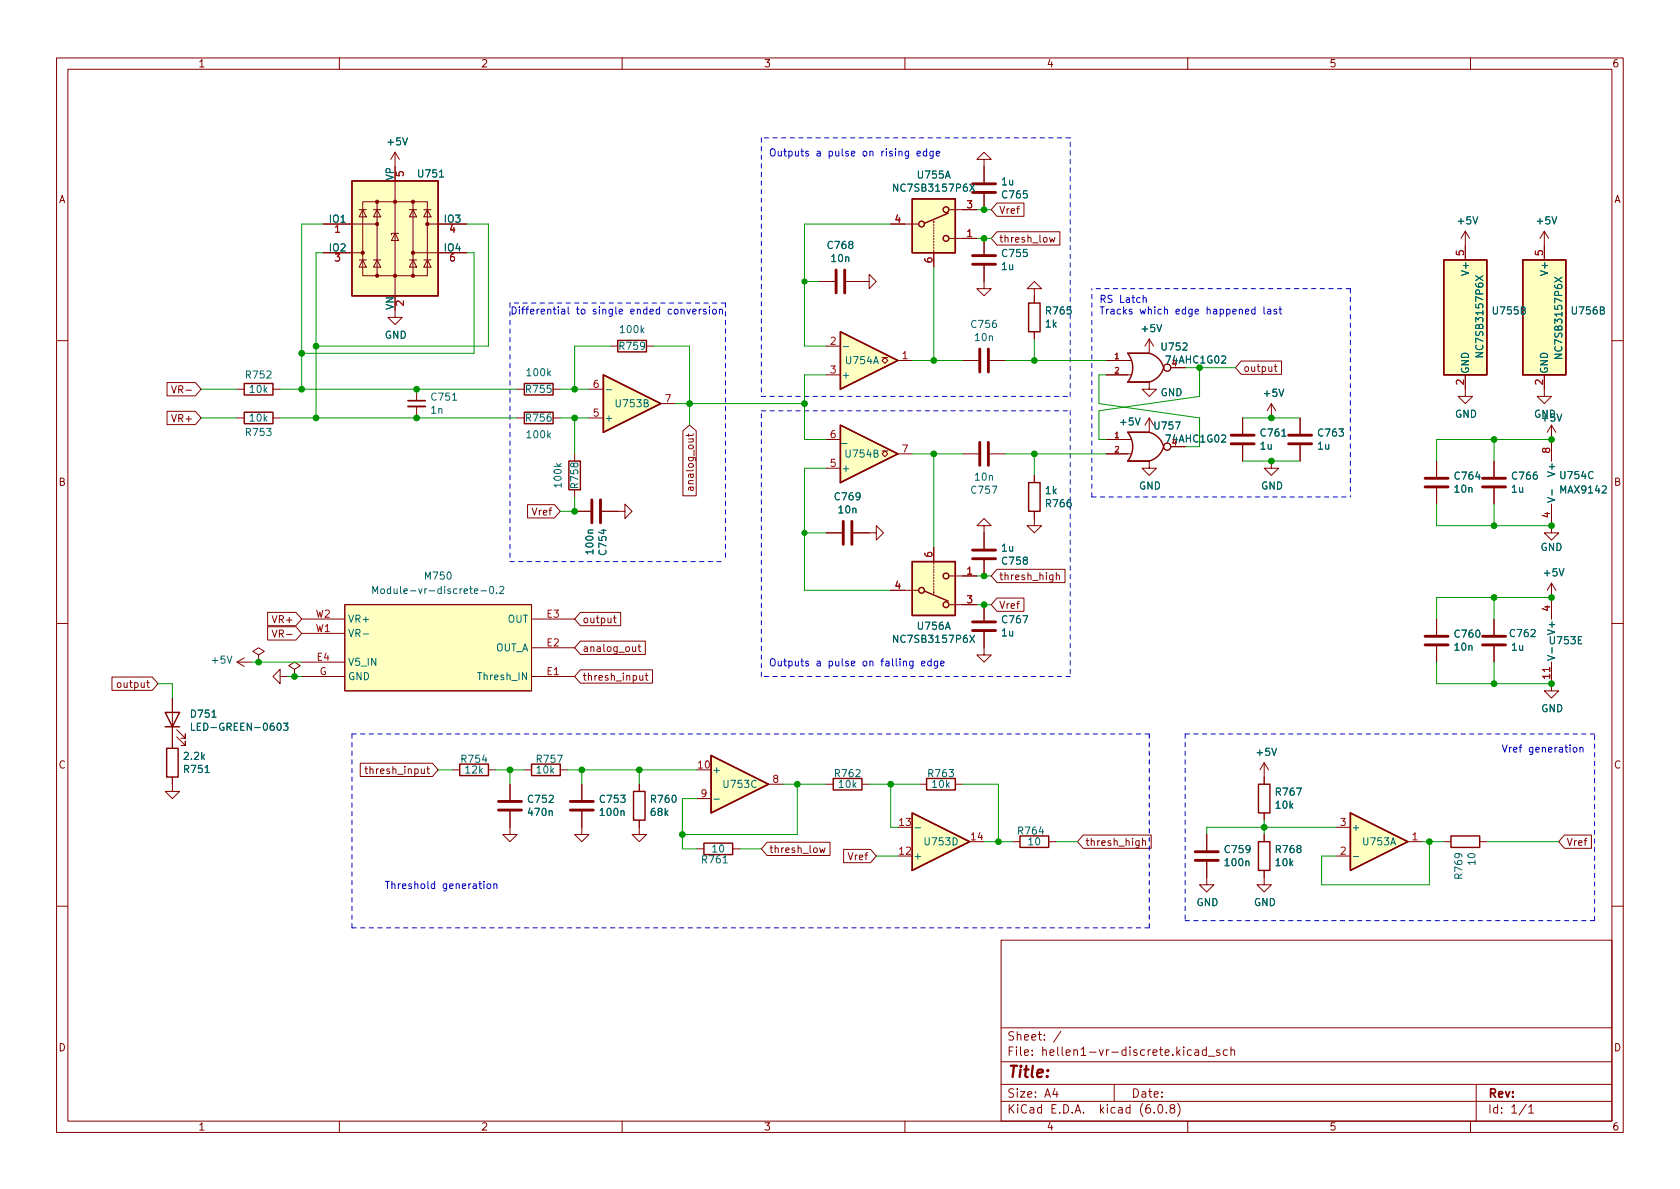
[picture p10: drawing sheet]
<svg xmlns="http://www.w3.org/2000/svg" width="297mm" height="210mm" viewBox="0 0 297 210" stroke-linecap="round" stroke-linejoin="round" font-family="sans-serif">
<g fill="none" stroke="#840000" stroke-width=".18">
<path d="M10 10.2h277v190.1h-277zM12 12.2h273v186.1h-273zM60 10.2v2M110 10.2v2M160 10.2v2M210 10.2v2M260 10.2v2M57.1 39.6h9.6M63.5 37.1h1.3M64.1 35.7h11.5v13.1h-11.5zM64.1 37.1l.7 1.2h-1.3zM66 37.1h1.3"/>
<path d="M66.7 37.1l.6 1.2h-1.3zM66.7 35.7v13.1M69.8 26.9v2.6M69.8 32v20.3M69.8 26.9l-.7 1.3M69.8 26.9l.8 1.3M72.4 37.1h1.3M73 37.1l.7 1.2h-1.3zM73 35.7v13.1M74.9 37.1h1.3M75.6 37.1l.6 1.2h-1.3zM75.6 39.6h6.9"/>
<path d="M157.5 39.6h4.8M165.1 39.1v.3M165.1 39.6v.3M167.9 37.1h4.8M174 28.2h1.3l-1.3-1.3-1.3 1.3h1.3v4.1M174 34.3v2.8M176.3 35.9h4.7v2.4h-4.7l-1-1.2zM57.1 44.7h7M63.5 46h1.3M64.1 46l.7 1.2h-1.3zM66 46h1.3M66.7 46l.6 1.2h-1.3z"/>
<path d="M69.8 41.3l.7 1.2h-1.3zM69.8 54.9v1.2h1.3l-1.3 1.3-1.2-1.3h1.2M70.5 41.3h-1.3v.2M72.4 46h1.3M73 46l.7 1.2h-1.3zM73 44.7h9.5M74.9 46h1.3M75.6 46l.6 1.2h-1.3zM144.8 49.8h2.8M149.6 49.8h4.1v1.2l1.2-1.2-1.2-1.3v1.3M165.1 40.1v.3M165.1 40.6v.3"/>
<path d="M165.1 41.1v.3M165.1 41.7v.2M165.1 42.2v.2M165.1 42.7v.2M165.1 43.2v.2M165.1 43.7v.2M165.1 44.2v3M167.9 42.2h4.8M174 47v4h-1.3l1.3 1.3 1.3-1.3h-1.3M174 42.2v2.8M176.3 41h11.1v2.3h-11.1l-1-1.1zM182.9 51h1.2l-1.2-1.2-1.3 1.2h1.3v2.6"/>
<path d="M182.9 58.7v1.2M185.6 42l.2 .8 .2-.6 .3 .6 .2-.8M203.2 59.9v2.6M203.2 59.9l-.8 1.3M203.2 59.9l.8 1.3M259.1 40.9l-.8 1.3M259.1 40.9v5.1M259.1 40.9l.7 1.3M273 40.9l-.7 1.3M273 40.9v5.1M273 40.9l.8 1.3M10 60.2h2"/>
<path d="M29.5 67.7h5l1.1 1.1-1.1 1.2h-5zM29.5 72.7h5l1.1 1.2-1.1 1.2h-5zM30.3 68.2l.5 1.3 .4-1.3M41.9 73.9h1.3M41.9 68.8h1.3M48.3 73.9h1.2M48.3 68.8h1.2M73.7 68.8v2.1M73.7 71.9v2M91.4 73.9h1.3M91.4 68.8h1.3M97.8 73.9h1.3"/>
<path d="M97.8 68.8h1.3M104.1 73.9h2.6M104.1 68.8h2.6M107.9 61.2h1.3M114.3 61.2h1.3M116.8 71.4h2.6M120.7 76.2l1.2-1 1.2 1v11.5h-2.4zM146 77.7h2.6M146 61.2h2.6M146 66.3h2.6M156 79.8h.5l-.5 .5 .5 .5 .5-.5-.5-.5h.5M156 63.2h.5l-.5 .5 .5 .6 .5-.6-.5-.5h.5"/>
<path d="M158.7 63.7h2.6M170.2 63.7h2.8M175 63.7h2.8M195.6 77.7h4.4M195.6 66.3h4.4M195.6 63.7h4.4M203.2 67.6v1.2h1.3l-1.3 1.3-1.3-1.3h1.3M203.2 73.9l-.8 1.3M203.2 73.9v2.5M203.2 73.9l.8 1.3M207 79h2.5M207 65h2.5"/>
<path d="M219.5 63.8h7.1v2.4h-7.1l-1.1-1.2zM219.7 73.9v2.8M219.7 78.7v2.8M224.8 71.4l-.8 1.2M224.8 71.4v2.5M224.8 71.4l.8 1.2M225.3 64.8h.5M225.5 64.4v1.1l.3 .2M229.9 73.9v2.8M229.9 78.7v2.8M259.1 66.3v3.8h1.2l-1.2 1.3-1.3-1.3h1.3M273 66.3v3.8h1.3l-1.3 1.3-1.2-1.3h1.2"/>
<path d="M274.3 75.2v6.3M274.3 75.2l-.7 1.2M274.3 75.2l.8 1.2M285 60.2h2M93.3 89.2h4.7l1.1 1.2-1.1 1.2h-4.7zM101.6 80.3v1.2M101.6 86.6v1.3M101.6 90.4h2.8M106.4 90.4h4.1v1.3l1.3-1.3-1.3-1.3v1.3M122 86.1l.1 .5 .2 .1 .3-.1-.1-.5M122.6 86.1l-.8 .1v.5M146 94.2h2.8"/>
<path d="M146 82.8h2.6M150.9 94.2h4v1.3l1.3-1.3-1.3-1.2v1.2M158.7 80.3h2.6M165.1 96.8v3M170.2 80.3h2.8M174 93h-1.3l1.3-1.3 1.3 1.3h-1.3v4M174 99.1v2.7M175 80.3h2.8M182.9 90.4v2.6h-1.3l1.3 1.2 1.2-1.2h-1.2M182.9 84.1v1.2M195.6 80.3h4.4M203.2 81.5v1.3h1.3l-1.3 1.3-1.3-1.3h1.3"/>
<path d="M224.8 81.5v1.3h1.3l-1.3 1.3-1.3-1.3h1.3M254 81.5v2.8M254 86.4v2.7M264.2 81.5v2.8M264.2 86.4v2.7M274.3 89.1v5.1h1.3l-1.3 1.3-1.3-1.3h1.3M10 110.2h2M19.8 119.7h7.1l1 1.2-1 1.2h-7.1zM41.9 117.1h2.5M41.9 117.1l1.3 .8M43.2 116.3l-1.3 .8M45.7 115.8l1-.6-1-.7-1 .7 1 .6v1.3"/>
<path d="M45.7 117.1h.1M47.3 110.8h5l1 1.2-1 1.2h-5zM47.3 108.3h5l1 1.2-1 1.1h-5zM48.1 111.4l.4 1.3 .5-1.3M49.5 119.6v1.3l-1.2-1.3 1.2-1.2v1.2h1.3M52.1 118.4l1-.7-1-.6-1 .6 1 .7v1.2M52.1 119.6h.1M53.3 119.6h7.7M53.3 109.5h7.7M53.3 117.1h7.7M53.3 112h7.7M61 106.9h33v15.3h-33z"/>
<path d="M94 119.6h7.6M94 114.5h7.6M94 109.5h7.6M102.6 118.5h12.8v2.3h-12.8l-1-1.2zM102.6 108.3h7.1v2.3h-7.1l-1-1.1zM102.6 113.4h11.5v2.3h-11.5l-1-1.2zM108.5 109.3h.4M108.6 108.9v1.1l.3 .1M111.8 114.4l.1 .8h.3l.2-.1M112.4 114.4v.8M112.8 114.4h.5M113 113.9v1.1l.3 .2"/>
<path d="M113.1 119.4l.1 .8 .3 .1 .2-.1M113.7 119.4v.9M114.1 119.4h.5M114.3 119v1.1l.3 .2M157.5 104.4h4.8M165.1 100.1v.2M165.1 100.6v.2M165.1 101.1v.2M165.1 101.6v.2M165.1 102.1v.3M165.1 102.6v.3M165.1 103.1v.3"/>
<path d="M165.1 103.6v.3M165.1 104.1v.3M165.1 104.6v.3M167.9 101.8h4.8M167.9 106.9h4.8M174 111.8v4h-1.3l1.3 1.3 1.3-1.3h-1.3M174 106.9v2.8M176.3 105.8h4.7v2.3h-4.7l-1-1.2zM176.3 100.7h12v2.3h-12l-1-1.2zM186.8 101.8l.2-.1h.3v.8M186.8 101.2v1.3M254 109.5v2.8"/>
<path d="M254 114.3v2.8M264.2 109.5v2.8M264.2 114.3v2.8M274.3 117.1v5.1h1.3l-1.3 1.2-1.3-1.2h1.3M274.3 103.1v6.4M274.3 103.1l-.7 1.3M274.3 103.1l.8 1.3M285 110.2h2M30.5 137.4v2.5h-1.3l1.3 1.3 1.2-1.3h-1.2M30.5 123.4v8.9M31.2 130.3l1.6 1.5v-.7v.7h-.8M31.2 129l1.6 1.6v-.8v.8h-.8"/>
<path d="M63.7 135h12.8l1 1.1-1 1.2h-12.8zM64.5 136h.5M64.7 135.5v1.1l.3 .2M75.5 136h.4M75.6 135.5v1.1l.3 .2M80 136.1h1.3M86.4 136.1h1.2M90.2 138.7v2.8M92.7 136.1h1.3M99.1 136.1h1.2M102.9 138.7v2.8M113 138.7v1.2"/>
<path d="M135.9 138.7h2.5M146 138.7h1.3M152.4 138.7h1.3M162.6 138.7h1.2M168.9 138.7h1.3M223.5 134.9v3.8M223.5 134.9l-.7 1.2M223.5 134.9l.8 1.2M90.2 143.5v4.1h-1.3l1.3 1.2 1.2-1.2h-1.2M102.9 143.5v4.1h-1.3l1.3 1.2 1.2-1.2h-1.2M113 145v2.6h-1.2l1.2 1.2 1.3-1.2h-1.3M123.2 141.2h2.5"/>
<path d="M123.2 150.1h1.3M129.5 150.1h1.3M135.6 148.9h11.2v2.4h-11.2l-1-1.2zM144.9 149.9l.3 .9 .2-.6 .2 .6 .3-.9M149.2 150.2h4.7l1 1.2-1 1.2h-4.7zM179.1 148.8h1.2M185.4 148.8h1.3M191.5 147.7h12v2.3h-12l-1-1.2zM202 148.8l.2-.1h.3l.1 .8M202 148.2v1.3M213.4 152.4v4.1h1.2l-1.2 1.2-1.3-1.2h1.3M213.4 147.6v2.8"/>
<path d="M223.5 153.9v2.6h1.3l-1.3 1.2-1.3-1.2h1.3M223.5 143.8v1.2M223.5 147.6v1.2M236.2 151.4h2.6M236.2 146.3h2.6M248.9 148.8h2.6M255.3 148.8h1.2M261.6 148.8h1.3M276.6 147.7h4.8v2.3h-4.8l-1-1.2zM10 160.2h2M177 166.3h108v32h-108zM285 160.2h2"/>
<path d="M60 198.3v2M110 198.3v2M160 198.3v2M177 194.8h108M177 191.8h108M177 187.8h108M177 181.8h108M186.5 192.5l-.4 1h1M186.9 193v1M187.6 182.4l-1.3 1.9M197 191.8v3M204.1 196.7v.1"/>
<path d="M204.9 195.4l.2-.1a.81 .81 0 0 1 .6 .7 .81 .81 0 0 1-.3 .8h-.2a.81 .81 0 0 1-.6-.6 .81 .81 0 0 1 .3-.8zM206.2 196.7v.1M207.1 196l-.2-.3v-.2l.2-.2 .5 .1 .1 .2-.1 .2-.6 .2-.1 .3v.4l.2 .1h.5l.1-.3-.1-.4-.2-.1M208.2 195.1a1.72 1.72 0 0 1 0 2.3M210 198.3v2M210.6 185.7l-.4-.1-.3 .3v.4l.2 .3h.5M211.3 185.7h.6v.9M211.9 186l-.5 .1a.29 .29 0 0 0-.2 .2 .29 .29 0 0 0 .2 .3h.5M213.3 185.7l-.4-.1-.3 .3v.4l.1 .3h.6M213.3 185.1v1.5M213.6 186.8h1.2M215.6 185.7l-.3-.1-.2 .2v.3l.5 .1v.4h-.5"/>
<path d="M217 185.7l-.4-.1-.3 .3v.4l.1 .3h.6M217.6 185.8l.3-.2 .3 .1 .1 .9M217.6 185.1v1.5M260 198.3v2M261 191.8v6.5M269.9 195.3l-1.3 1.9M270.3 195.8l.4-.5v1.5M270.3 196.8h.9"/>
<circle cx="206.4" cy="79" r=".63"/>
<circle cx="206.4" cy="65" r=".63"/>
</g>
<g fill="none" stroke="#840000" stroke-width=".25">
<path d="M62.2 32h15.3v20.3h-15.3zM161.3 35.2h7.6v9.5h-7.6zM167.6 37.7l-4.2 1.8M148.6 58.7l10.1 5-10.1 5.1zM181.9 53.6h2v5.1h-2zM255.3 46h7.6v20.3h-7.6zM269.2 46h7.7v20.3h-7.7zM43.2 72.9h5.1v2h-5.1zM43.2 67.8h5.1v2h-5.1zM92.7 67.8h5.1v2h-5.1zM92.7 72.9h5.1v2h-5.1zM106.7 66.3l10.1 5.1-10.1 5z"/>
<path d="M109.2 60.2h5.1v2h-5.1zM148.6 75.2l10.1 5.1-10.1 5zM199.4 76.4a4.1 4.1 0 0 1 0 5.1h3.8a3.7 3.7 0 0 0 2.5-2.5 3.6 3.6 0 0 0-2.5-2.6h-3.8M199.4 62.5h3.8a3.6 3.6 0 0 1 2.5 2.5 3.7 3.7 0 0 1-2.5 2.6h-3.8a4.1 4.1 0 0 0 0-5.1zM100.6 81.5h2v5.1h-2zM161.3 99.3h7.6v9.5h-7.6zM181.9 85.3h2v5.1h-2zM163.4 104.5l4.2 1.8M29.2 126h2.5l-1.2 2.5zM29.2 128.5h2.5M29.5 132.3h2v5.1h-2zM81.3 135.1h5.1v2.1h-5.1z"/>
<path d="M94 135.1h5.1v2.1h-5.1zM112 139.9h2v5.1h-2zM125.7 133.6l10.2 5.1-10.2 5.1zM147.3 137.7h5.1v2h-5.1zM163.8 137.7h5.1v2h-5.1zM222.5 138.7h2v5.1h-2zM124.5 149.1h5v2h-5zM161.3 143.8l10.1 5-10.1 5.1zM180.3 147.8h5.1v2.1h-5.1zM222.5 148.8h2v5.1h-2zM238.8 143.8l10.1 5-10.1 5.1zM256.5 147.8h5.1v2.1h-5.1z"/>
<circle cx="162.9" cy="39.6" r=".51"/>
<circle cx="167.3" cy="37.1" r=".51"/>
<circle cx="167.3" cy="42.2" r=".51"/>
<circle cx="162.9" cy="104.4" r=".51"/>
<circle cx="167.3" cy="106.9" r=".51"/>
<circle cx="167.3" cy="101.8" r=".51"/>
</g>
<g fill="none" stroke="#006464" stroke-width=".18">
<path d="M171.5 32.5l.8 1.3M172.3 32.5l-.8 1.3M260.9 48.8l1.3 .8M262.2 48.8l-1.3 .8M274.9 49l1.3 .9M276.2 49l-1.3 .9M107.2 68.9h1M149.1 61.3h1M274.4 86.6v1M64.2 112.1h1M65.9 105v-1.3l.4 .9 .5-.9v1.3M67.4 104.2l.2-.1 .3 .1 .1 .5-.1 .2-.3 .1-.2-.2z"/>
<path d="M86.7 103.8l.1-.1a.68 .68 0 0 1 .5 .6 .68 .68 0 0 1-.5 .7l-.1-.2-.2-.3zM87.8 104.8v.2M88.4 103.8l.4-.1 .3 .4-.8 .9h.8M171.5 112.3l.8 1.3M172.3 112.3l-.8 1.3M274.4 114.5v1M33.9 127.9v1.2h.6M50.1 127.9h.8l-.4 .5 .4 .1v.5l-.2 .1-.6-.1M126.2 141.3h1M161.8 146.4h1M239.3 151.5h.9"/>
</g>
<g fill="#ffffc2" stroke="#ffffc2" stroke-width=".18">
<path d="M61 106.9h33v15.3h-33z"/>
<path d="M238.8 143.8l10.1 5-10.1 5.1z"/>
<path d="M148.6 75.2l10.1 5.1-10.1 5z"/>
<path d="M125.7 133.6l10.2 5.1-10.2 5.1z"/>
<path d="M161.3 143.8l10.1 5-10.1 5.1z"/>
<path d="M106.7 66.3l10.1 5.1-10.1 5z"/>
<path d="M161.3 99.3h7.6v9.5h-7.6z"/>
<path d="M269.2 46h7.7v20.3h-7.7z"/>
<path d="M255.3 46h7.6v20.3h-7.6z"/>
<path d="M199.4 81.5h3.8z"/>
<path d="M199.4 76.4h3.8z"/>
<path d="M199.4 67.6h3.8z"/>
<path d="M199.4 62.5h3.8z"/>
<path d="M161.3 35.2h7.6v9.5h-7.6z"/>
<path d="M148.6 58.7l10.1 5-10.1 5.1z"/>
<path d="M62.2 32h15.3v20.3h-15.3z"/>
</g>
<g fill="none" stroke="#840000" stroke-width=".51">
<path d="M172 32.5h4M172 34h4M147.8 47.7v4.1M149.4 47.7v4.1M172 46.7h4M172 45.2h4M173.2 61.7v4.1M173.2 78.2v4.1M174.8 61.7v4.1M174.8 78.2v4.1M217.7 78.5h4M217.7 77h4"/>
<path d="M227.8 78.5h4.1M227.8 77h4.1M104.6 88.4v4.1M106.2 88.4v4.1M149.1 92.2v4.1M150.6 92.2v4.1M172 97.3h4M172 98.8h4M252 86.1h4M252 84.6h4M262.1 86.1h4.1M262.1 84.6h4.1"/>
<path d="M172 111.5h4M172 110h4M252 114h4M252 112.5h4M262.1 114h4.1M262.1 112.5h4.1M88.1 143.3h4.1M88.1 141.7h4.1M100.8 143.3h4.1M100.8 141.7h4.1M211.3 152.1h4.1M211.3 150.6h4.1"/>
</g>
<path d="M72.1 71.9h3.1" fill="none" stroke="#840000" stroke-width=".33"/>
<path d="M72.1 70.9h3.1" fill="none" stroke="#840000" stroke-width=".3"/>
<g fill="#840000" stroke="#840000" stroke-width=".18">
<circle cx="64.1" cy="44.7" r=".28"/>
<circle cx="66.7" cy="48.8" r=".28"/>
<circle cx="66.7" cy="39.6" r=".28"/>
<circle cx="66.7" cy="35.7" r=".28"/>
<circle cx="69.8" cy="48.8" r=".28"/>
<circle cx="69.8" cy="35.7" r=".28"/>
<circle cx="73" cy="48.8" r=".28"/>
<circle cx="73" cy="44.7" r=".28"/>
<circle cx="73" cy="35.7" r=".28"/>
<circle cx="75.6" cy="39.6" r=".28"/>
</g>
<g fill="none" stroke="#0000c2" stroke-width=".18">
<path d="M160.6 26.7v1.1l-.2 .2h-.3M160.6 26.8l-.3-.1-.3 .3 .2 .5h.4M162.2 27.2l.6-.2-.1-.2-.4-.1-.1 .2v.6h.5M163.8 26.8l-.3-.1-.3 .3 .2 .5h.4M163.8 26.3v1.3M165 26.7v1.1l-.2 .2h-.3M165 26.8l-.4-.1-.2 .3 .1 .5h.5M165.5 27.2l.6-.2v-.2l-.4-.1-.2 .2 .1 .6h.5M120.4 54.8l.2-.1h.3l.1 .8M121.5 54.7l.3 .8 .3-.8M122.5 55.1l.6-.1-.1-.3h-.3l-.2 .2v.6h.5M123.6 54.7v.8"/>
<path d="M124 54.7l-.4 .2M124.8 54.7h-.3l-.1 .2v.1l.4 .2v.3h-.4M125.4 54.3v.1M125.4 54.7v.8M126.1 54.7h.3l.3 .2v.4l-.3 .2h-.3l-.1-.2zM127.2 54.8l.2-.1h.3v.8M127.2 54.7v.8M202.1 52.8l.2-.2 .3 .1 .1 .8M202.1 52.2v1.3M221.9 54.7h-.4l-.2 .2 .1 .6h.5M221.9 54.3v1.2M223.5 54.3v1l.2 .2"/>
<path d="M224.1 54.7h.5l.1 .8M224.7 55h-.4l-.2 .2 .2 .3h.4M225.7 54.7h-.3l-.2 .2 .1 .1 .4 .2v.3h-.5M226.1 54.7h.5M226.3 54.3v1l.3 .2M161.4 116.9v1l-.2 .3-.3-.1M161.4 117l-.3-.1-.3 .3 .1 .5h.5M162.9 117.3l.6-.1v-.2l-.4-.1-.2 .2 .1 .6h.5M164.6 117l-.3-.1-.3 .3 .1 .5h.5M164.6 116.5v1.3M165.8 116.9v1l-.3 .3-.3-.1M165.8 117l-.4-.1-.2 .3 .1 .5h.5"/>
<path d="M166.3 117.3l.6-.1v-.2l-.4-.1-.2 .2 .1 .6h.5M278.2 132.3l.2-.1 .3 .1 .1 .5-.1 .1-.3 .1-.2-.1zM279.4 132.3l.1-.1h.3l.1 .8M279.4 132.2v.8M85.6 155.9v.1M85.6 156.3v.8M86.2 156.3h.3l.3 .2v.4l-.3 .2h-.3l-.1-.2zM87.3 156.4l.2-.1h.3l.1 .8M87.3 156.3v.8"/>
</g>
<g fill="none" stroke="#0000c2" stroke-width=".18" stroke-dasharray=".8 .8">
<path d="M134.6 24.4v45.7M189.2 24.4h-54.6M90.2 53.6v45.7M128.3 53.6v45.7M128.3 53.6h-38.1M238.8 51v36.9M238.8 51h-45.8M134.6 72.6h54.6M134.6 70.1h54.6M189.2 70.1v-45.7M189.2 72.6v47M90.2 99.3h38.1"/>
<path d="M193 87.9v-36.9M193 87.9h45.8M134.6 119.6v-47M189.2 119.6h-54.6M62.2 129.8h141M203.2 129.8v34.3M209.5 129.8v33M281.9 129.8h-72.4M62.2 164.1v-34.3M62.2 164.1h141M209.5 162.8h72.4M281.9 162.8v-33"/>
</g>
<g fill="none" stroke="#009600" stroke-width=".18">
<path d="M57.1 39.6h-3.8v29.2M82.5 39.6h3.9v21.6h-30.5M157.5 39.6h-15.3v21.6h3.8M172.7 37.1h2.6M57.1 44.7h-1.2v29.2M82.5 44.7h1.3v17.8h-30.5M142.2 49.8h2.6M165.1 47.2v16.5M172.7 42.2h2.6M182.9 59.9v3.8M35.6 68.8h6.3M35.6 73.9h6.3"/>
<path d="M49.5 68.8h41.9M49.5 73.9h41.9M99.1 68.8h5M99.1 73.9h5M101.6 73.9v6.4M107.9 61.2h-6.3v7.6M115.6 61.2h6.3v14M119.4 71.4h22.8M146 66.3h-3.8v11.4h3.8M161.3 63.7h8.9M177.8 63.7h17.8M195.6 66.3h-1.3v5.1l17.8 2.5v5.1h-2.6"/>
<path d="M209.5 65h8.9M212.1 65v5.1l-17.8 2.5v5.1h1.3M219.7 73.9h10.2M264.2 77.7v3.8M274.3 77.7h-20.3v3.8M101.6 87.9v2.5h-2.5M142.2 94.2h3.8M146 82.8h-3.8v21.6h15.3M161.3 80.3h8.9M165.1 80.3v16.5M177.8 80.3h17.8M182.9 80.3v3.8"/>
<path d="M219.7 81.5h10.2M254 89.1v3.9h20.3M264.2 89.1v3.9M44.4 117.1h8.9M50.8 119.6h2.5M172.7 101.8h2.6M172.7 106.9h2.6M254 117.1v3.8h20.3M264.2 105.7v3.8M264.2 117.1v3.8M274.3 105.7h-20.3v3.8M27.9 120.9h2.6v2.5"/>
<path d="M77.5 136.1h2.5M87.6 136.1h5.1M90.2 136.1v2.6M100.3 136.1h22.9M102.9 136.1v2.6M113 136.1v2.6M138.4 138.7h7.6M141 138.7v8.9h-20.4M153.7 138.7h8.9M157.5 138.7v7.6h1.2M170.2 138.7h6.3v10.1M123.2 141.2h-2.6v8.9h2.6"/>
<path d="M130.8 150.1h3.8M154.9 151.4h3.8M174 148.8h5.1M186.7 148.8h3.8M223.5 145v2.6M236.2 146.3h-22.8v1.3M251.5 148.8h3.8M252.7 148.8v7.7h-19v-5.1h2.5M262.9 148.8h12.7"/>
</g>
<g fill="#009600" stroke="#009600" stroke-width=".18">
<circle cx="55.9" cy="73.9" r=".51"/>
<circle cx="45.7" cy="117.1" r=".51"/>
<circle cx="52.1" cy="119.6" r=".51"/>
<circle cx="90.2" cy="136.1" r=".51"/>
<circle cx="120.7" cy="147.6" r=".51"/>
<circle cx="101.6" cy="68.8" r=".51"/>
<circle cx="121.9" cy="71.4" r=".51"/>
<circle cx="102.9" cy="136.1" r=".51"/>
<circle cx="113" cy="136.1" r=".51"/>
<circle cx="101.6" cy="90.4" r=".51"/>
<circle cx="73.7" cy="68.8" r=".51"/>
<circle cx="73.7" cy="73.9" r=".51"/>
<circle cx="53.3" cy="68.8" r=".51"/>
<circle cx="55.9" cy="61.2" r=".51"/>
<circle cx="53.3" cy="62.5" r=".51"/>
<circle cx="101.6" cy="73.9" r=".51"/>
<circle cx="176.5" cy="148.8" r=".51"/>
<circle cx="157.5" cy="138.7" r=".51"/>
<circle cx="141" cy="138.7" r=".51"/>
<circle cx="274.3" cy="93" r=".51"/>
<circle cx="274.3" cy="105.7" r=".51"/>
<circle cx="264.2" cy="93" r=".51"/>
<circle cx="224.8" cy="73.9" r=".51"/>
<circle cx="224.8" cy="81.5" r=".51"/>
<circle cx="274.3" cy="77.7" r=".51"/>
<circle cx="264.2" cy="77.7" r=".51"/>
<circle cx="264.2" cy="105.7" r=".51"/>
<circle cx="142.2" cy="94.2" r=".46"/>
<circle cx="174" cy="106.9" r=".51"/>
<circle cx="174" cy="101.8" r=".51"/>
<circle cx="142.2" cy="71.4" r=".51"/>
<circle cx="182.9" cy="80.3" r=".51"/>
<circle cx="142.2" cy="49.8" r=".46"/>
<circle cx="165.1" cy="80.3" r=".51"/>
<circle cx="264.2" cy="120.9" r=".51"/>
<circle cx="274.3" cy="120.9" r=".51"/>
<circle cx="252.7" cy="148.8" r=".51"/>
<circle cx="223.5" cy="146.3" r=".51"/>
<circle cx="174" cy="37.1" r=".51"/>
<circle cx="174" cy="42.2" r=".51"/>
<circle cx="165.1" cy="63.7" r=".51"/>
<circle cx="182.9" cy="63.7" r=".51"/>
<circle cx="212.1" cy="65" r=".51"/>
</g>
<text font-size="2.8" fill="#840000" x="178" y="190.6">Title:</text>
<g font-size="2.1" fill="#840000">
<text x="178" y="184">Sheet: /</text>
<text x="178" y="186.7">File: hellen1-vr-discrete.kicad_sch</text>
<text x="178" y="196.9">KiCad E.D.A. kicad (6.0.8)</text>
<text x="178" y="194.1">Size: A4</text>
<text x="200" y="194.1">Date:</text>
<text x="263" y="194.1">Rev:</text>
<text x="263" y="196.9">Id: 1/1</text>
</g>
<g font-size="1.8" fill="#840000">
<text x="35" y="11.9">1</text>
<text x="85" y="11.9">2</text>
<text x="135" y="11.9">3</text>
<text x="185" y="11.9">4</text>
<text x="235" y="11.9">5</text>
<text x="285" y="11.9">6</text>
<text x="10.3" y="35.9">A</text>
<text x="285.3" y="35.9">A</text>
<text x="176.6" y="37.8">Vref</text>
<text x="176.6" y="42.9">thresh_low</text>
<text x="219.8" y="65.7">output</text>
<text x="31.2" y="69.6">VR-</text>
<text x="30.7" y="74.6">VR+</text>
<text x="10.3" y="85.9">B</text>
<text x="122.6" y="85.9" transform="rotate(-90 122.6 85.9)">analog_out</text>
<text x="285.3" y="85.9">B</text>
<text x="94.3" y="91.1">Vref</text>
<text x="176.6" y="107.7">Vref</text>
<text x="176.6" y="102.6">thresh_high</text>
<text x="48.5" y="110.2">VR+</text>
<text x="49" y="112.7">VR-</text>
<text x="102.9" y="110.2">output</text>
<text x="102.9" y="115.3">analog_out</text>
<text x="21.1" y="121.6">output</text>
<text x="102.9" y="120.4">thresh_input</text>
<text x="10.3" y="135.9">C</text>
<text x="65.4" y="136.9">thresh_input</text>
<text x="285.3" y="135.9">C</text>
<text x="191.8" y="149.6">thresh_high</text>
<text x="276.9" y="149.6">Vref</text>
<text x="136" y="150.8">thresh_low</text>
<text x="150.2" y="152.1">Vref</text>
<text x="10.3" y="185.9">D</text>
<text x="285.3" y="185.9">D</text>
<text x="35" y="199.9">1</text>
<text x="85" y="199.9">2</text>
<text x="135" y="199.9">3</text>
<text x="185" y="199.9">4</text>
<text x="235" y="199.9">5</text>
<text x="285" y="199.9">6</text>
</g>
<g font-size="1.8" fill="#006464">
<text x="68.6" y="25.7">+5V</text>
<text x="69.6" y="31.9" transform="rotate(-90 69.6 31.9)">VP</text>
<text x="74.1" y="31.4">U751</text>
<text x="158.5" y="33.9">NC7SB3157P6X</text>
<text x="162.3" y="31.6">U755A</text>
<text x="177.1" y="32.8">1u</text>
<text x="177.3" y="35.1">C765</text>
<text x="58.3" y="39.4">IO1</text>
<text x="78.6" y="39.4">IO3</text>
<text x="257.9" y="39.7">+5V</text>
<text x="271.8" y="39.7">+5V</text>
<text x="58.3" y="44.4">IO2</text>
<text x="78.6" y="44.4">IO4</text>
<text x="146.5" y="44">C768</text>
<text x="147.1" y="46.3">10n</text>
<text x="177.1" y="47.7">1u</text>
<text x="177.3" y="45.4">C755</text>
<text x="259.7" y="48.3" transform="rotate(-90 259.7 48.3)">V+</text>
<text x="273.7" y="48.3" transform="rotate(-90 273.7 48.3)">V+</text>
<text x="68" y="59.9">GND</text>
<text x="69.6" y="54.8" transform="rotate(-90 69.6 54.8)">VN</text>
<text x="109.8" y="58.9">100k</text>
<text x="171.9" y="58">C756</text>
<text x="184.9" y="57.9">1k</text>
<text x="185.1" y="55.6">R765</text>
<text x="202" y="58.7">+5V</text>
<text x="264.1" y="55.6">U755B</text>
<text x="278.1" y="55.6">U756B</text>
<text x="109.6" y="61.8">R759</text>
<text x="149.6" y="64.4">U754A</text>
<text x="172.5" y="60.3">10n</text>
<text x="205.5" y="62">U752</text>
<text x="206.4" y="64.3">74AHC1G02</text>
<text x="262.3" y="62.6" transform="rotate(-90 262.3 62.6)">NC7SB3157P6X</text>
<text x="276.2" y="62.9" transform="rotate(-90 276.2 62.9)">NC7SB3157P6X</text>
<text x="43.6" y="66.9">R752</text>
<text x="44.2" y="69.5">10k</text>
<text x="76.4" y="70.8">C751</text>
<text x="93.1" y="69.5">R755</text>
<text x="93.3" y="66.5">100k</text>
<text x="148.7" y="66.9">+</text>
<text x="205.2" y="70">GND</text>
<text x="223.6" y="70.1">+5V</text>
<text x="259.7" y="66.2" transform="rotate(-90 259.7 66.2)">GND</text>
<text x="273.7" y="66.2" transform="rotate(-90 273.7 66.2)">GND</text>
<text x="43.6" y="77.1">R753</text>
<text x="44.2" y="74.5">10k</text>
<text x="76.2" y="73.1">1n</text>
<text x="93.1" y="74.5">R756</text>
<text x="93.3" y="77.5">100k</text>
<text x="106.8" y="74.5">+</text>
<text x="109" y="72">U753B</text>
<text x="198.2" y="75.2">+5V</text>
<text x="204.3" y="75.9">U757</text>
<text x="223" y="77.2">C761</text>
<text x="233.2" y="77.2">C763</text>
<text x="257.2" y="73.9">GND</text>
<text x="271.2" y="73.9">GND</text>
<text x="272.7" y="74.5">+5V</text>
<text x="148.7" y="83.4">+</text>
<text x="148.7" y="78.4">_</text>
<text x="149.6" y="80.9">U754B</text>
<text x="206.4" y="78.2">74AHC1G02</text>
<text x="222.9" y="79.5">1u</text>
<text x="233" y="79.5">1u</text>
<text x="275" y="83.9" transform="rotate(-90 275 83.9)">V+</text>
<text x="99.3" y="86" transform="rotate(-90 99.3 86)">100k</text>
<text x="102.2" y="86.2" transform="rotate(-90 102.2 86.2)">R758</text>
<text x="147.7" y="88.5">C769</text>
<text x="171.9" y="87.3">C757</text>
<text x="172.5" y="85">10n</text>
<text x="184.9" y="87.4">1k</text>
<text x="185.1" y="89.7">R766</text>
<text x="201.4" y="86.6">GND</text>
<text x="223" y="86.6">GND</text>
<text x="257.3" y="87.1">10n</text>
<text x="257.3" y="84.8">C764</text>
<text x="267.3" y="87.1">1u</text>
<text x="267.5" y="84.8">C766</text>
<text x="275" y="89" transform="rotate(-90 275 89)">V-</text>
<text x="276" y="84.7">U754C</text>
<text x="276" y="87.2">MAX9142</text>
<text x="148.3" y="90.8">10n</text>
<text x="104.9" y="97.8" transform="rotate(-90 104.9 97.8)">100n</text>
<text x="107.2" y="98" transform="rotate(-90 107.2 98)">C754</text>
<text x="177.1" y="97.5">1u</text>
<text x="177.3" y="99.8">C758</text>
<text x="272.4" y="97.4">GND</text>
<text x="273.1" y="101.9">+5V</text>
<text x="68" y="105">Module-vr-discrete-0.2</text>
<text x="75.3" y="102.5">M750</text>
<text x="61.5" y="112.6">VR-</text>
<text x="61.5" y="110.1">VR+</text>
<text x="89.7" y="110.1">OUT</text>
<text x="158.5" y="113.7">NC7SB3157P6X</text>
<text x="162.3" y="111.3">U756A</text>
<text x="177.1" y="112.5">1u</text>
<text x="177.3" y="110.2">C767</text>
<text x="257.3" y="112.7">C760</text>
<text x="267.1" y="112.6">C762</text>
<text x="274.2" y="113.9">U753E</text>
<text x="275" y="111.8" transform="rotate(-90 275 111.8)">V+</text>
<text x="37.6" y="117.3">+5V</text>
<text x="61.5" y="117.7">V5_IN</text>
<text x="87.5" y="115.2">OUT_A</text>
<text x="257.3" y="115.1">10n</text>
<text x="267.3" y="115.1">1u</text>
<text x="275" y="117" transform="rotate(-90 275 117)">V-</text>
<text x="61.5" y="120.3">GND</text>
<text x="84.8" y="120.3">Thresh_IN</text>
<text x="272.5" y="125.9">GND</text>
<text x="33.9" y="126.9">D751</text>
<text x="34.9" y="129.2">LED-GREEN-0603</text>
<text x="32.6" y="134.4">2.2k</text>
<text x="32.7" y="136.7">R751</text>
<text x="81.7" y="134.9">R754</text>
<text x="82.3" y="136.8">12k</text>
<text x="94.9" y="136.8">10k</text>
<text x="95" y="134.9">R757</text>
<text x="125.9" y="136.8">+</text>
<text x="147.7" y="137.4">R762</text>
<text x="164.3" y="137.4">R763</text>
<text x="222.3" y="133.6">+5V</text>
<text x="93.5" y="142">C752</text>
<text x="106.2" y="142">C753</text>
<text x="115.2" y="142">R760</text>
<text x="128.1" y="139.3">U753C</text>
<text x="148.4" y="139.3">10k</text>
<text x="164.9" y="139.3">10k</text>
<text x="225.6" y="143">10k</text>
<text x="225.7" y="140.7">R767</text>
<text x="93.5" y="144.3">470n</text>
<text x="106.2" y="144.3">100n</text>
<text x="115.1" y="144.3">68k</text>
<text x="163.6" y="149.5">U753D</text>
<text x="180.1" y="147.6">R764</text>
<text x="181.9" y="149.5">10</text>
<text x="238.9" y="146.9">+</text>
<text x="241.1" y="149.5">U753A</text>
<text x="124.3" y="152.6">R761</text>
<text x="126" y="150.7">10</text>
<text x="161.4" y="152">+</text>
<text x="216.7" y="150.8">C759</text>
<text x="216.7" y="153.2">100n</text>
<text x="225.6" y="153.2">10k</text>
<text x="225.7" y="150.8">R768</text>
<text x="258.5" y="155.3" transform="rotate(-90 258.5 155.3)">R769</text>
<text x="260.9" y="152.9" transform="rotate(-90 260.9 152.9)">10</text>
<text x="211.5" y="160.2">GND</text>
<text x="221.7" y="160.2">GND</text>
</g>
<g font-size="1.8" fill="#0000c2">
<text x="135.9" y="27.6">Outputs a pulse on rising edge</text>
<text x="194.3" y="53.5">RS Latch</text>
<text x="90.2" y="55.6">Differential to single ended conversion</text>
<text x="194.3" y="55.6">Tracks which edge happened last</text>
<text x="135.9" y="117.8">Outputs a pulse on falling edge</text>
<text x="265.4" y="133.1">Vref generation</text>
<text x="67.9" y="157.2">Threshold generation</text>
</g>
<g font-size="1.8" fill="#a90000">
<text x="71.4" y="31.2" transform="rotate(-90 71.4 31.2)">5</text>
<text x="59.2" y="41.1">1</text>
<text x="79.5" y="41.1">4</text>
<text x="158.3" y="39.4">4</text>
<text x="171" y="41.9">1</text>
<text x="171" y="36.8">3</text>
<text x="59.2" y="46.2">3</text>
<text x="79.5" y="46.2">6</text>
<text x="164.8" y="46.5" transform="rotate(-90 164.8 46.5)">6</text>
<text x="258.8" y="45.2" transform="rotate(-90 258.8 45.2)">5</text>
<text x="272.8" y="45.2" transform="rotate(-90 272.8 45.2)">5</text>
<text x="71.4" y="54.1" transform="rotate(-90 71.4 54.1)">2</text>
<text x="146.8" y="61">2</text>
<text x="159.5" y="63.5">1</text>
<text x="104.9" y="68.6">6</text>
<text x="117.6" y="71.1">7</text>
<text x="146.8" y="66">3</text>
<text x="258.8" y="68.1" transform="rotate(-90 258.8 68.1)">2</text>
<text x="272.8" y="68.1" transform="rotate(-90 272.8 68.1)">2</text>
<text x="104.9" y="73.7">5</text>
<text x="146.8" y="77.5">6</text>
<text x="146.8" y="82.5">5</text>
<text x="159.5" y="80">7</text>
<text x="274.1" y="80.1" transform="rotate(-90 274.1 80.1)">8</text>
<text x="274.1" y="91.5" transform="rotate(-90 274.1 91.5)">4</text>
<text x="164.8" y="98.5" transform="rotate(-90 164.8 98.5)">6</text>
<text x="171" y="101.6">1</text>
<text x="158.3" y="104.1">4</text>
<text x="171" y="106.7">3</text>
<text x="55.8" y="111.8">W1</text>
<text x="55.8" y="109.2">W2</text>
<text x="96.7" y="109.2">E3</text>
<text x="274.1" y="108.1" transform="rotate(-90 274.1 108.1)">4</text>
<text x="56.1" y="116.8">E4</text>
<text x="56.5" y="119.4">G</text>
<text x="96.7" y="119.4">E1</text>
<text x="96.7" y="114.3">E2</text>
<text x="274.1" y="120" transform="rotate(-90 274.1 120)">11</text>
<text x="123.5" y="135.9">10</text>
<text x="124" y="141">9</text>
<text x="136.7" y="138.4">8</text>
<text x="159" y="146">13</text>
<text x="171.7" y="148.6">14</text>
<text x="237" y="146">3</text>
<text x="249.7" y="148.6">1</text>
<text x="159" y="151.1">12</text>
<text x="237" y="151.1">2</text>
</g>
<g font-size="1.4" fill="#a90000">
<text x="197.1" y="63.5">1</text>
<text x="207.3" y="64.8">4</text>
<text x="197.1" y="66">2</text>
<text x="197.1" y="77.5">1</text>
<text x="197.1" y="80">2</text>
<text x="207.3" y="78.7">4</text>
</g>
</svg>
